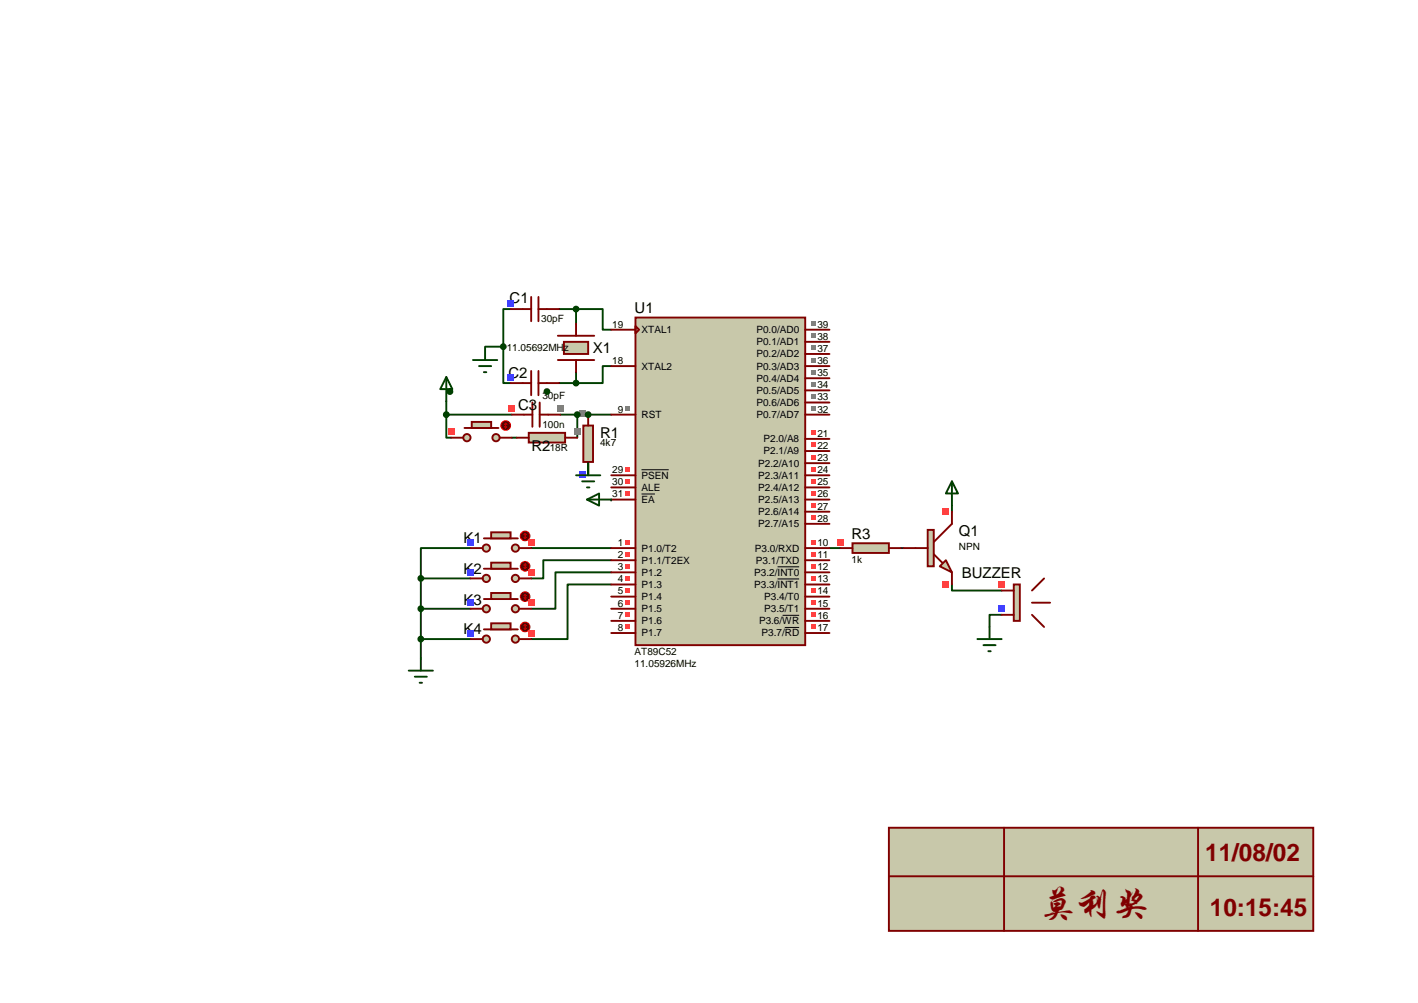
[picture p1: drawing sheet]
<svg xmlns="http://www.w3.org/2000/svg" width="297mm" height="210mm" viewBox="0 0 297 210" stroke-linecap="round" stroke-linejoin="round" font-family="sans-serif">
<path d="M105.4 72.6v7.6h1.6M105.4 72.6h-3.8v.2M107 64.7h-1.6v7.9M117.1 64.7h3.6M120.7 64.7v3.1M120.7 77.9v2.3M120.7 64.7h5.6v4.3h1.7M128 76.6h-1.7v3.6h-5.6M107.2 91.6h1M117.1 80.2h3.6M123.2 97v2.3" fill="none" stroke="#004000" stroke-width=".4"/>
<circle cx="128" cy="104.6" r=".2" fill="#004000"/>
<g fill="none" stroke="#004000" stroke-width=".4">
<path d="M93.5 84v2.8M93.5 86.8h13.7M93.5 86.8v4.8h1M117.4 86.8h10.6M120.9 86.8v4.8M123.2 86.6v.2M98.6 114.7h-10.4v6.4M111.3 114.7h16.7M128 117.3h-14.2v3.8h-2.5M128 119.8h-11.7v7.6h-5M173.8 114.7h2.2M188.7 114.7h.5"/>
<path d="M199.4 105.9v1.2M88.2 121.1v6.3M88.2 127.4v6.4h10.4M88.2 127.4h10.4M88.2 121.1h10.4M88.2 133.8v4.1M128 122.4h-9.1v11.4h-7.6M199.4 122.4v1.2h10.4M209.8 128.7h-2.5v2.6"/>
</g>
<path d="M133.1 66.5h35.6v68.6h-35.6z" fill="#c8c8aa" stroke="#800000" stroke-width=".4"/>
<g fill="none" stroke="#800000" stroke-width=".4">
<path d="M128 76.6h5.1M128 69h5.1M133.1 68.3l.8 .7-.8 .8zM168.7 76.6h5.1M168.7 69h5.1M168.7 71.6h5.1M168.7 74.1h5.1M168.7 79.2h5.1M128 99.5h5.1M128 86.8h5.1M168.7 99.5h5.1M168.7 86.8h5.1"/>
<path d="M168.7 81.7h5.1M168.7 84.3h5.1M168.7 91.9h5.1M168.7 94.4h5.1M168.7 97h5.1M128 102h5.1M128 104.6h5.1M128 114.7h5.1M128 117.3h5.1M128 119.8h5.1M168.7 102h5.1M168.7 104.6h5.1"/>
<path d="M168.7 114.7h5.1M168.7 117.3h5.1M168.7 119.8h5.1M168.7 109.7h5.1M168.7 107.1h5.1M128 122.4h5.1M128 124.9h5.1M128 127.4h5.1M128 130h5.1M128 132.5h5.1M168.7 122.4h5.1M168.7 124.9h5.1"/>
<path d="M168.7 127.4h5.1M168.7 130h5.1M168.7 132.5h5.1"/>
</g>
<path d="M134.4 98.3h5.7M134.4 103.4h2.8M162.9 118.7h4.5M162.9 121.2h4.5M163.9 128.8h3.5M164.4 131.4h3" fill="none" stroke="#000" stroke-width=".21"/>
<g fill="#ff4040">
<path d="M131 100.3h1v1h-1z"/>
<path d="M131 102.8h1v1h-1z"/>
<path d="M131 97.7h1v1h-1z"/>
</g>
<g fill="#808080">
<path d="M131 85h1v1h-1z"/>
<path d="M169.8 67.2h1v1.1h-1z"/>
<path d="M169.8 69.8h1v1h-1z"/>
<path d="M169.8 72.3h1v1h-1z"/>
<path d="M169.8 74.9h1v1h-1z"/>
<path d="M169.8 77.4h1v1h-1z"/>
<path d="M169.8 79.9h1v1.1h-1z"/>
<path d="M169.8 82.5h1v1h-1z"/>
<path d="M169.8 85h1v1h-1z"/>
</g>
<g fill="#ff4040">
<path d="M131 113h1v1h-1z"/>
<path d="M131 115.5h1v1h-1z"/>
<path d="M131 118h1v1.1h-1z"/>
<path d="M131 120.6h1v1h-1z"/>
<path d="M131 123.1h1v1h-1z"/>
<path d="M131 125.7h1v1h-1z"/>
<path d="M131 128.2h1v1h-1z"/>
<path d="M131 130.7h1v1.1h-1z"/>
<path d="M169.8 113h1v1h-1z"/>
<path d="M169.8 115.5h1v1h-1z"/>
<path d="M169.8 118h1v1.1h-1z"/>
<path d="M169.8 120.6h1v1h-1z"/>
<path d="M169.8 123.1h1v1h-1z"/>
<path d="M169.8 130.7h1v1.1h-1z"/>
<path d="M169.8 128.2h1v1h-1z"/>
<path d="M169.8 125.7h1v1h-1z"/>
<path d="M169.8 107.9h1v1h-1z"/>
<path d="M169.8 90.1h1v1h-1z"/>
<path d="M169.8 92.6h1v1.1h-1z"/>
<path d="M169.8 95.2h1v1h-1z"/>
<path d="M169.8 97.7h1v1h-1z"/>
<path d="M169.8 100.3h1v1h-1z"/>
<path d="M169.8 102.8h1v1h-1z"/>
<path d="M169.8 105.3h1v1.1h-1z"/>
</g>
<path d="M116.9 75.4h7.6M116.9 70.3h7.6" fill="none" stroke="#800000" stroke-width=".4"/>
<path d="M118.1 71.6h5.1v2.5h-5.1z" fill="#c8c8aa" stroke="#800000" stroke-width=".4"/>
<path d="M107 64.7h4.3M111.3 62.2v5M112.8 62.2v5M112.8 64.7h4.3M120.7 67.8v2.5M120.7 75.4v2.5" fill="none" stroke="#800000" stroke-width=".4"/>
<path d="M106.3 62.8h1.3v1.3h-1.3z" fill="#4040ff"/>
<path d="M111.3 77.7v5M112.8 77.7v5M107 80.2h4.3M112.8 80.2h4.3" fill="none" stroke="#800000" stroke-width=".4"/>
<path d="M106.3 78.3h1.3v1.3h-1.3z" fill="#4040ff"/>
<g fill="#004000" stroke="#004000" stroke-width=".4">
<circle cx="120.7" cy="80.2" r=".51"/>
<circle cx="120.7" cy="64.7" r=".51"/>
</g>
<path d="M107.2 86.8h4.3M111.5 84.3v5M113 84.3v5M113 86.8h4.4" fill="none" stroke="#800000" stroke-width=".4"/>
<path d="M106.6 84.9h1.2v1.3h-1.2z" fill="#ff4040"/>
<path d="M116.7 84.9h1.3v1.3h-1.3z" fill="#808080"/>
<g fill="#c8c8aa" stroke="#800000" stroke-width=".4">
<circle cx="103.9" cy="91.6" r=".76"/>
<circle cx="97.8" cy="91.6" r=".76"/>
</g>
<path d="M97.3 89.6h7.1" fill="none" stroke="#800000" stroke-width=".4"/>
<path d="M98.8 88.3h4.1v1.3h-4.1z" fill="#c8c8aa" stroke="#800000" stroke-width=".4"/>
<path d="M94.5 91.6h2.5M104.7 91.6h2.5" fill="none" stroke="#800000" stroke-width=".4"/>
<circle cx="105.9" cy="89.1" r="1.02" fill="#400000" stroke="#f00" stroke-width=".21"/>
<path d="M105.7 88.8l.2-.2 .3 .2M105.7 89.3l.2 .3M105.9 88.6v1M106.2 89.3l-.3 .3" fill="none" stroke="#f00" stroke-width=".21"/>
<path d="M93.9 89.7h1.2v1.3h-1.2z" fill="#ff4040"/>
<path d="M122.2 89.1h2v7.6h-2z" fill="#c8c8aa" stroke="#800000" stroke-width=".4"/>
<path d="M123.2 86.6v2.5M123.2 96.7v2.6" fill="none" stroke="#800000" stroke-width=".4"/>
<path d="M121.3 85.9h1.3v1.3h-1.3z" fill="#808080"/>
<path d="M121.3 98.6h1.3v1.3h-1.3z" fill="#4040ff"/>
<path d="M110.8 90.6h7.6v2h-7.6z" fill="#c8c8aa" stroke="#800000" stroke-width=".4"/>
<path d="M108.2 91.6h2.6M118.4 91.6h2.5" fill="none" stroke="#800000" stroke-width=".4"/>
<path d="M120.3 89.7h1.3v1.3h-1.3z" fill="#808080"/>
<path d="M93.5 78.9l1.3 2.6h-2.6zM93.5 78.9v5.1M99.1 75.4h5.1M100.3 76.6h2.6M101.4 77.9h.5M101.6 72.8v2.6M120.7 99.5h5M123.2 97v2.5M121.9 100.8h2.6M123 104.6l2.5-1.3v2.6zM123 104.6h5M123 102h.5" fill="none" stroke="#004000" stroke-width=".4"/>
<g fill="#004000" stroke="#004000" stroke-width=".4">
<circle cx="105.4" cy="72.6" r=".51"/>
<circle cx="123.2" cy="86.8" r=".51"/>
<circle cx="93.5" cy="86.8" r=".51"/>
<circle cx="120.9" cy="86.8" r=".51"/>
</g>
<path d="M212.4 122.4h1.2v7.6h-1.2z" fill="#c8c8aa" stroke="#800000" stroke-width=".4"/>
<path d="M209.8 123.6h2.6M209.8 128.7h2.6M216.2 126.2h3.8M216.2 128.7l2.5 2.6M218.7 121.1l-2.5 2.5" fill="none" stroke="#800000" stroke-width=".4"/>
<path d="M209.2 121.7h1.3v1.3h-1.3z" fill="#ff4040"/>
<path d="M209.2 126.8h1.3v1.3h-1.3z" fill="#4040ff"/>
<path d="M178.6 113.7h7.6v2.1h-7.6z" fill="#c8c8aa" stroke="#800000" stroke-width=".4"/>
<path d="M176 114.7h2.6M186.2 114.7h2.5" fill="none" stroke="#800000" stroke-width=".4"/>
<path d="M175.4 112.8h1.3v1.3h-1.3z" fill="#ff4040"/>
<g fill="#c8c8aa" stroke="#800000" stroke-width=".4">
<path d="M196.9 118.6l1.2-1.3 1.3 2.5z"/>
<path d="M194.3 110.9h1.3v7.7h-1.3z"/>
</g>
<path d="M189.2 114.7h5.1M195.6 116l1.8 1.8M199.4 107.1v2.6l-3.8 3.8M199.4 119.8v2.6" fill="none" stroke="#800000" stroke-width=".4"/>
<g fill="#ff4040">
<path d="M197.5 106.5h1.3v1.3h-1.3z"/>
<path d="M197.5 121.7h1.3v1.3h-1.3z"/>
</g>
<path d="M199.4 100.8v5.1M199.4 100.8l1.3 2.5h-2.6zM88.2 137.9v2.5M204.7 133.8h5.1M206 135.1h2.6M207 136.3h.5M207.3 131.3v2.5M85.6 140.4h5.1M86.9 141.7h2.5M87.9 142.9h.5" fill="none" stroke="#004000" stroke-width=".4"/>
<g fill="#004000" stroke="#004000" stroke-width=".4">
<circle cx="114.6" cy="82" r=".51"/>
<circle cx="94.2" cy="82" r=".51"/>
</g>
<g fill="#c8c8aa" stroke="#800000" stroke-width=".4">
<circle cx="108" cy="114.7" r=".76"/>
<circle cx="101.9" cy="114.7" r=".76"/>
</g>
<path d="M101.4 112.7h7.1" fill="none" stroke="#800000" stroke-width=".4"/>
<path d="M102.9 111.4h4.1v1.3h-4.1z" fill="#c8c8aa" stroke="#800000" stroke-width=".4"/>
<path d="M98.6 114.7h2.5M108.7 114.7h2.6" fill="none" stroke="#800000" stroke-width=".4"/>
<circle cx="110" cy="112.2" r="1.02" fill="#400000" stroke="#f00" stroke-width=".21"/>
<path d="M109.7 112l.3-.3 .3 .3M109.7 112.5l.3 .2M110 111.7v1M110.3 112.5l-.3 .2" fill="none" stroke="#f00" stroke-width=".21"/>
<path d="M97.9 112.8h1.3v1.3h-1.3z" fill="#4040ff"/>
<path d="M110.6 112.8h1.3v1.3h-1.3z" fill="#ff4040"/>
<g fill="#c8c8aa" stroke="#800000" stroke-width=".4">
<circle cx="108" cy="121.1" r=".76"/>
<circle cx="101.9" cy="121.1" r=".76"/>
</g>
<path d="M101.4 119.1h7.1" fill="none" stroke="#800000" stroke-width=".4"/>
<path d="M102.9 117.8h4.1v1.3h-4.1z" fill="#c8c8aa" stroke="#800000" stroke-width=".4"/>
<path d="M98.6 121.1h2.5M108.7 121.1h2.6" fill="none" stroke="#800000" stroke-width=".4"/>
<circle cx="110" cy="118.6" r="1.02" fill="#400000" stroke="#f00" stroke-width=".21"/>
<path d="M109.7 118.3l.3-.3 .3 .3M109.7 118.8l.3 .3M110 118v1.1M110.3 118.8l-.3 .3" fill="none" stroke="#f00" stroke-width=".21"/>
<path d="M97.9 119.2h1.3v1.3h-1.3z" fill="#4040ff"/>
<path d="M110.6 119.2h1.3v1.3h-1.3z" fill="#ff4040"/>
<g fill="#c8c8aa" stroke="#800000" stroke-width=".4">
<circle cx="108" cy="127.4" r=".76"/>
<circle cx="101.9" cy="127.4" r=".76"/>
</g>
<path d="M101.4 125.4h7.1" fill="none" stroke="#800000" stroke-width=".4"/>
<path d="M102.9 124.1h4.1v1.3h-4.1z" fill="#c8c8aa" stroke="#800000" stroke-width=".4"/>
<path d="M98.6 127.4h2.5M108.7 127.4h2.6" fill="none" stroke="#800000" stroke-width=".4"/>
<circle cx="110" cy="124.9" r="1.02" fill="#400000" stroke="#f00" stroke-width=".21"/>
<path d="M109.7 124.7l.3-.3 .3 .3M109.7 125.2l.3 .2M110 124.4v1M110.3 125.2l-.3 .2" fill="none" stroke="#f00" stroke-width=".21"/>
<path d="M97.9 125.5h1.3v1.3h-1.3z" fill="#4040ff"/>
<path d="M110.6 125.5h1.3v1.3h-1.3z" fill="#ff4040"/>
<g fill="#c8c8aa" stroke="#800000" stroke-width=".4">
<circle cx="108" cy="133.8" r=".76"/>
<circle cx="101.9" cy="133.8" r=".76"/>
</g>
<path d="M101.4 131.8h7.1" fill="none" stroke="#800000" stroke-width=".4"/>
<path d="M102.9 130.5h4.1v1.3h-4.1z" fill="#c8c8aa" stroke="#800000" stroke-width=".4"/>
<path d="M98.6 133.8h2.5M108.7 133.8h2.6" fill="none" stroke="#800000" stroke-width=".4"/>
<circle cx="110" cy="131.3" r="1.02" fill="#400000" stroke="#f00" stroke-width=".21"/>
<path d="M109.7 131l.3-.3 .3 .3M109.7 131.5l.3 .3M110 130.7v1.1M110.3 131.5l-.3 .3" fill="none" stroke="#f00" stroke-width=".21"/>
<path d="M97.9 131.9h1.3v1.3h-1.3z" fill="#4040ff"/>
<path d="M110.6 131.9h1.3v1.3h-1.3z" fill="#ff4040"/>
<g fill="#004000" stroke="#004000" stroke-width=".4">
<circle cx="88.2" cy="133.8" r=".51"/>
<circle cx="88.2" cy="127.4" r=".51"/>
<circle cx="88.2" cy="121.1" r=".51"/>
</g>
<path d="M186.2 173.3h88.9v21.6h-88.9z" fill="#c8c8aa" stroke="#800000" stroke-width=".4"/>
<path d="M210.3 173.3v21.6M251 173.3v21.6M186.2 183.5h88.9" fill="none" stroke="#800000" stroke-width=".4"/>
<text font-size="7.8" fill="#800000" x="217.7" y="191.5">莫利奖</text>
<g font-size="5.1" fill="#800000">
<text x="252.5" y="180.2">11/08/02</text>
<text x="253.4" y="191.7">10:15:45</text>
</g>
<g font-size="3.1">
<text x="106.8" y="63.3">C1</text>
<text x="132.9" y="65.6">U1</text>
<text x="124.2" y="74">X1</text>
<text x="106.5" y="79.1">C2</text>
<text x="108.5" y="85.9">C3</text>
<text x="111.3" y="94.3">R2</text>
<text x="125.7" y="91.7">R1</text>
<text x="97.1" y="113.6">K1</text>
<text x="178.4" y="112.8">R3</text>
<text x="200.9" y="112.3">Q1</text>
<text x="97.1" y="120.2">K2</text>
<text x="201.5" y="121">BUZZER</text>
<text x="97.1" y="126.6">K3</text>
<text x="97.1" y="132.7">K4</text>
</g>
<g font-size="2.1">
<text x="113.4" y="67.3">30pF</text>
<text x="128.2" y="68.6">19</text>
<text x="134.4" y="69.7">XTAL1</text>
<text x="158.5" y="69.7">P0.0/AD0</text>
<text x="171.2" y="68.6">39</text>
<text x="171.2" y="71.1">38</text>
<text x="106.1" y="73.5">11.05692MHz</text>
<text x="128.2" y="76.2">18</text>
<text x="134.4" y="77.4">XTAL2</text>
<text x="158.5" y="72.3">P0.1/AD1</text>
<text x="158.5" y="74.8">P0.2/AD2</text>
<text x="158.5" y="77.4">P0.3/AD3</text>
<text x="171.2" y="73.7">37</text>
<text x="171.2" y="76.2">36</text>
<text x="113.6" y="83.6">30pF</text>
<text x="158.5" y="79.9">P0.4/AD4</text>
<text x="158.5" y="82.4">P0.5/AD5</text>
<text x="171.2" y="78.7">35</text>
<text x="171.2" y="81.3">34</text>
<text x="171.2" y="83.8">33</text>
<text x="113.6" y="89.7">100n</text>
<text x="129.4" y="86.4">9</text>
<text x="134.4" y="87.5">RST</text>
<text x="158.5" y="85">P0.6/AD6</text>
<text x="158.5" y="87.5">P0.7/AD7</text>
<text x="171.2" y="86.4">32</text>
<text x="115.1" y="94.5">18R</text>
<text x="125.7" y="93.3">4k7</text>
<text x="160" y="92.6">P2.0/A8</text>
<text x="160" y="95.1">P2.1/A9</text>
<text x="171.2" y="91.4">21</text>
<text x="171.2" y="94">22</text>
<text x="128.2" y="101.6">30</text>
<text x="128.2" y="99.1">29</text>
<text x="134.4" y="100.2">PSEN</text>
<text x="158.8" y="97.7">P2.2/A10</text>
<text x="158.8" y="100.2">P2.3/A11</text>
<text x="171.2" y="96.5">23</text>
<text x="171.2" y="99.1">24</text>
<text x="171.2" y="101.6">25</text>
<text x="128.2" y="104.1">31</text>
<text x="134.4" y="102.8">ALE</text>
<text x="134.4" y="105.3">EA</text>
<text x="158.8" y="102.8">P2.4/A12</text>
<text x="158.8" y="105.3">P2.5/A13</text>
<text x="158.8" y="107.8">P2.6/A14</text>
<text x="171.2" y="104.1">26</text>
<text x="171.2" y="106.7">27</text>
<text x="158.8" y="110.4">P2.7/A15</text>
<text x="171.2" y="109.2">28</text>
<text x="129.4" y="114.3">1</text>
<text x="129.4" y="116.8">2</text>
<text x="129.4" y="119.4">3</text>
<text x="134.4" y="115.5">P1.0/T2</text>
<text x="134.4" y="118">P1.1/T2EX</text>
<text x="158.1" y="115.5">P3.0/RXD</text>
<text x="158.3" y="118">P3.1/TXD</text>
<text x="171.2" y="114.3">10</text>
<text x="171.2" y="116.8">11</text>
<text x="171.2" y="119.4">12</text>
<text x="178.4" y="117.8">1k</text>
<text x="200.9" y="115.1">NPN</text>
<text x="129.4" y="121.9">4</text>
<text x="129.4" y="124.5">5</text>
<text x="134.4" y="120.5">P1.2</text>
<text x="134.4" y="123.1">P1.3</text>
<text x="134.4" y="125.6">P1.4</text>
<text x="158" y="120.5">P3.2/INT0</text>
<text x="158" y="123.1">P3.3/INT1</text>
<text x="160.1" y="125.6">P3.4/T0</text>
<text x="171.2" y="124.5">14</text>
<text x="171.2" y="121.9">13</text>
<text x="129.4" y="127">6</text>
<text x="129.4" y="129.5">7</text>
<text x="134.4" y="128.2">P1.5</text>
<text x="134.4" y="130.7">P1.6</text>
<text x="159" y="130.7">P3.6/WR</text>
<text x="160.1" y="128.2">P3.5/T1</text>
<text x="171.2" y="127">15</text>
<text x="171.2" y="129.5">16</text>
<text x="129.4" y="132.1">8</text>
<text x="132.9" y="137.1">AT89C52</text>
<text x="134.4" y="133.2">P1.7</text>
<text x="159.5" y="133.2">P3.7/RD</text>
<text x="171.2" y="132.1">17</text>
<text x="132.9" y="139.7">11.05926MHz</text>
</g>
</svg>
